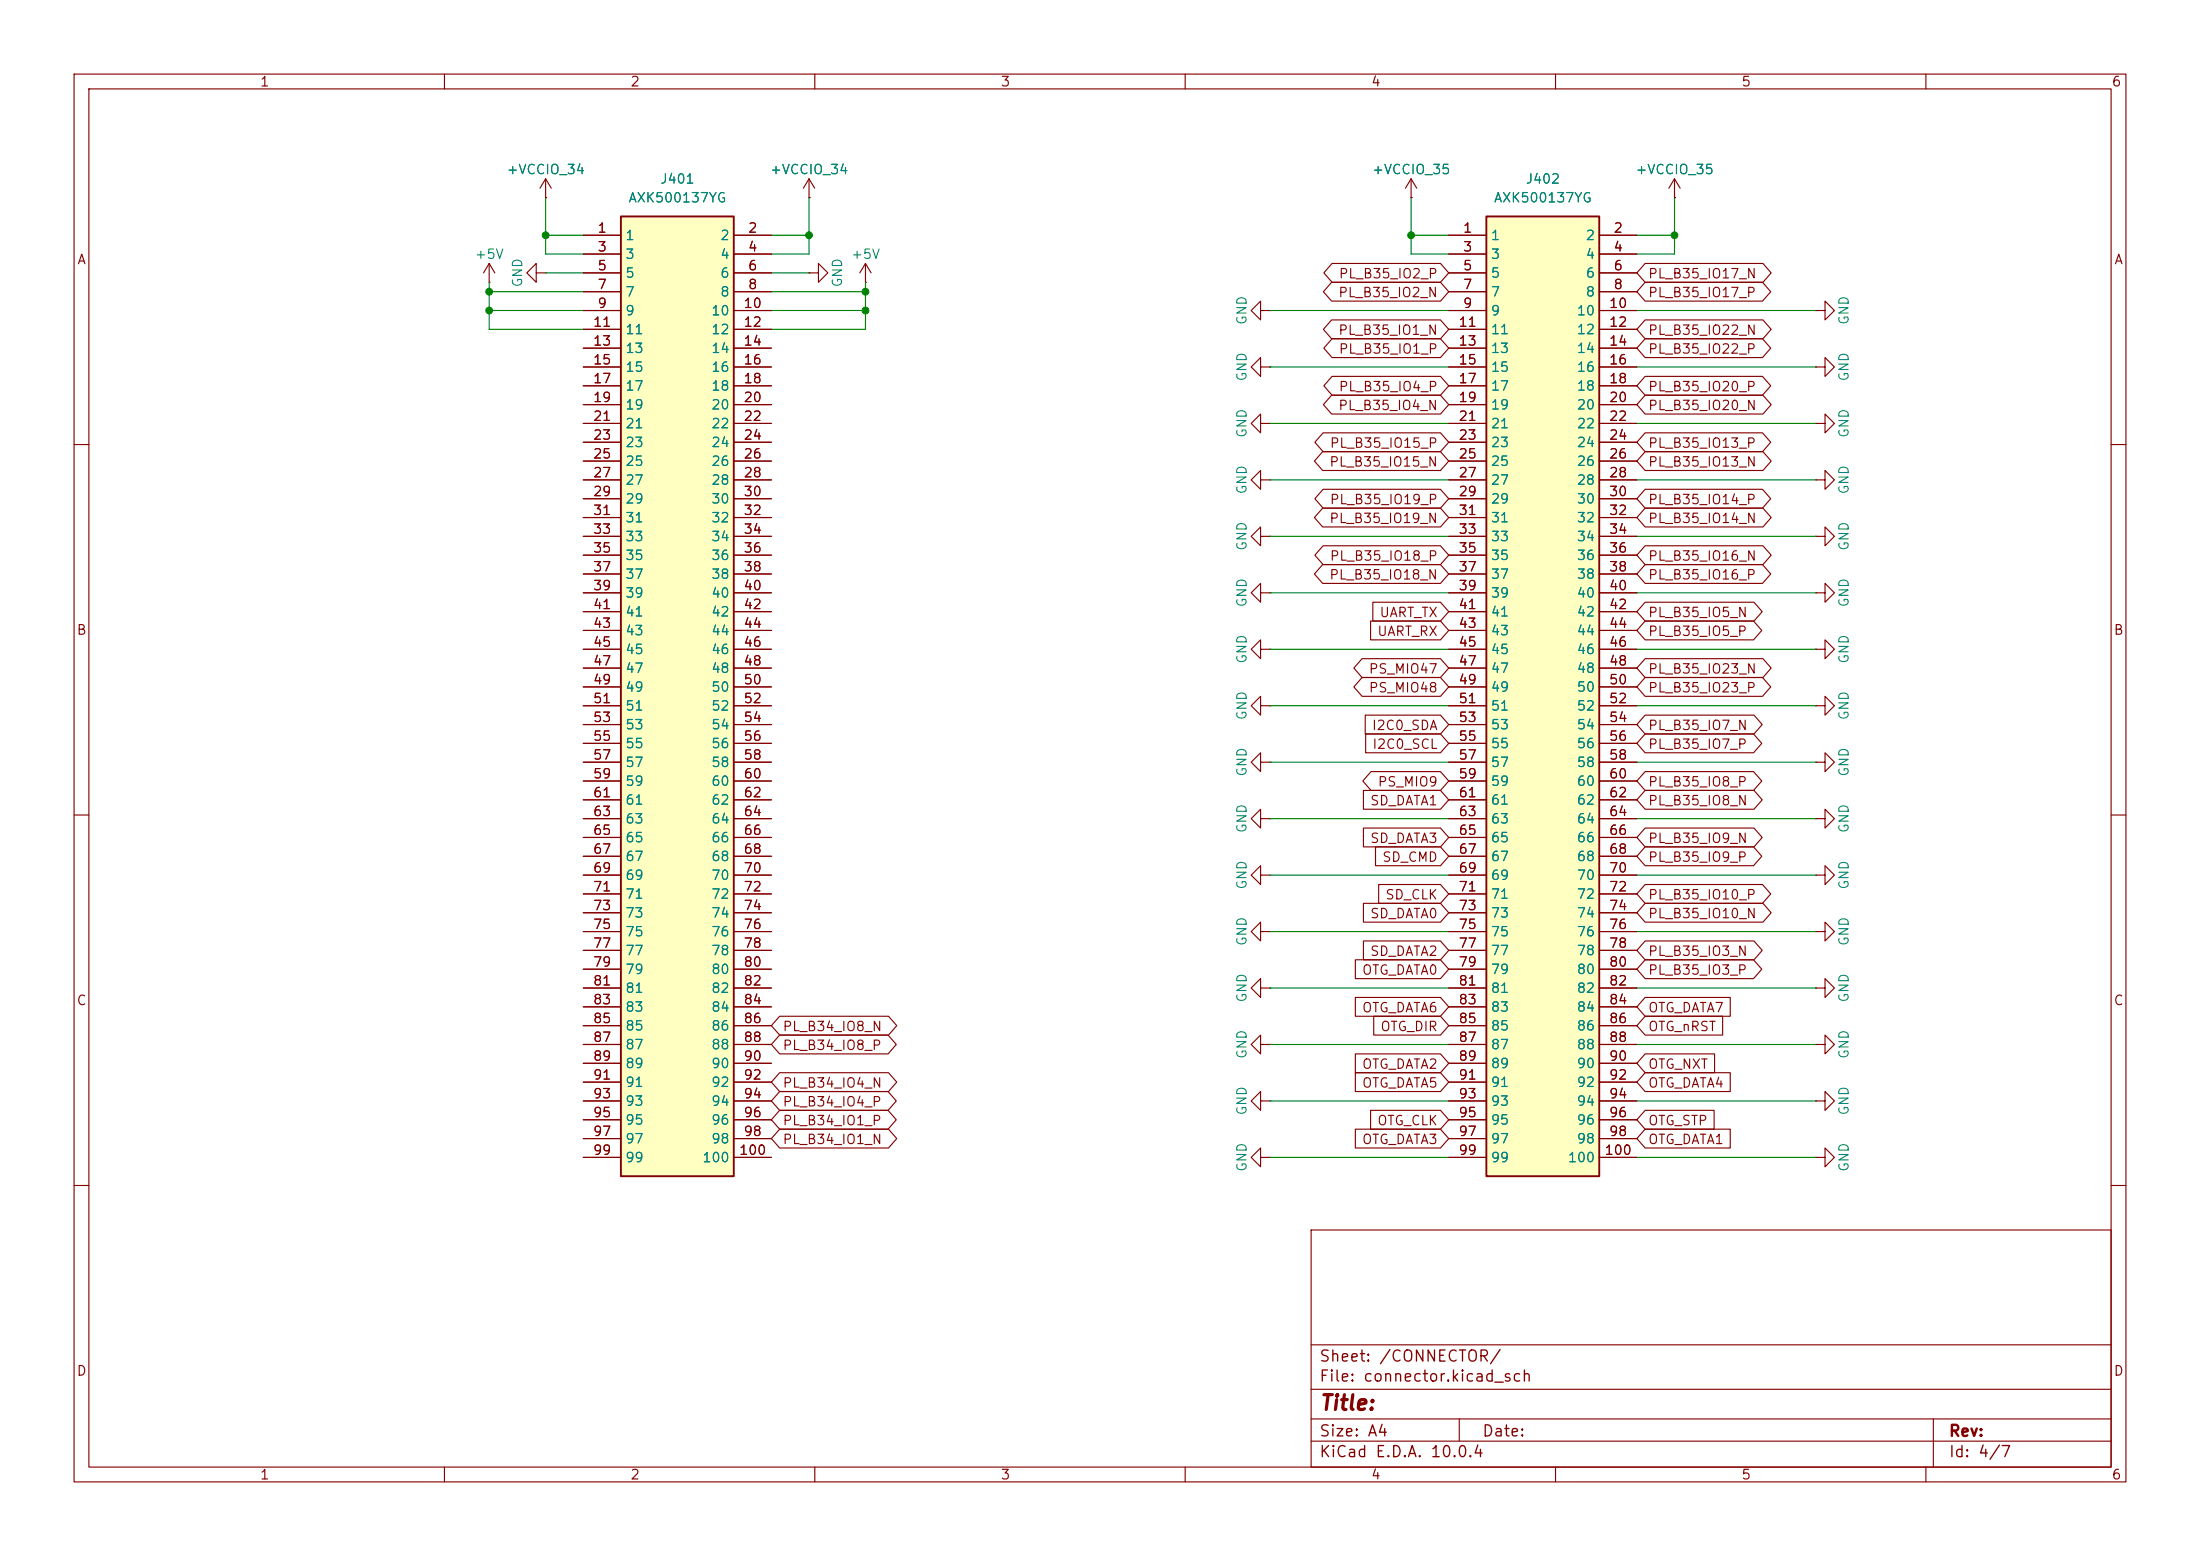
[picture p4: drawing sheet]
<svg xmlns="http://www.w3.org/2000/svg" width="297mm" height="210mm" viewBox="0 0 297 210" stroke-linecap="round" stroke-linejoin="round" font-family="sans-serif">
<g fill="none" stroke="#840000" stroke-width=".15">
<path d="M10 10h277v190h-277zM12 12h273v186h-273zM60 10v2M110 10v2M160 10v2M210 10v2M260 10v2M73.7 26.7h.1M73.7 24.1l.7 1.3M73.7 24.1l-.8 1.3M73.7 24.1v2.6M170.2 57.2v-1.3l-1.3 1.3 1.3 1.2v-1.2h1.2"/>
<path d="M170.2 49.5v-1.2l-1.3 1.2 1.3 1.3v-1.3h1.2M171.4 57.2h.1M171.4 49.5h.1M10 60h2M170.2 72.4v-1.3l-1.3 1.3 1.3 1.3v-1.3h1.2M170.2 64.8v-1.3l-1.3 1.3 1.3 1.2v-1.2h1.2M171.4 72.4h.1M171.4 64.8h.1M285 60h2M170.2 80v-1.3l-1.3 1.3 1.3 1.3v-1.3h1.2M171.4 80h.1M10 110h2"/>
<path d="M170.2 102.9v-1.3l-1.3 1.3 1.3 1.2v-1.2h1.2M171.4 102.9h.1M285 110h2M170.2 156.2v-1.3l-1.3 1.3 1.3 1.3v-1.3h1.2M171.4 156.2h.1M10 160h2M177 166h108v32h-108zM285 160h2M60 198v2M110 198v2M160 198v2M177 194.5h108"/>
<path d="M177 191.5h108M177 187.5h108M177 181.5h108M197 191.5v3M210 198v2M260 198v2M261 191.5v6.5"/>
</g>
<path d="M200.7 29.2h15.2v129.6h-15.2z" fill="#ffffc2"/>
<path d="M200.7 29.2h15.2v129.6h-15.2z" fill="none" stroke="#840000" stroke-width=".25"/>
<g fill="none" stroke="#840000" stroke-width=".15">
<path d="M116.8 38.1h.1M116.8 35.6l.8 1.2M116.8 35.6l-.7 1.2M116.8 35.6v2.5M195.6 31.8h5.1M195.6 34.3h5.1M195.6 36.8h5.1M195.6 39.4h5.1M215.9 31.8h5.1M215.9 34.3h5.1M215.9 36.8h5.1M215.9 39.4h5.1"/>
<path d="M170.2 41.9v-1.3l-1.3 1.3 1.3 1.3v-1.3h1.2M171.4 41.9h.1M195.6 41.9h5.1M195.6 44.5h5.1M195.6 47h5.1M195.6 49.5h5.1M195.6 52.1h5.1M195.6 54.6h5.1M195.6 57.2h5.1M195.6 59.7h5.1M215.9 41.9h5.1M215.9 44.5h5.1"/>
<path d="M215.9 47h5.1M215.9 49.5h5.1M215.9 52.1h5.1M215.9 54.6h5.1M215.9 57.2h5.1M215.9 59.7h5.1M195.6 62.2h5.1M195.6 64.8h5.1M195.6 67.3h5.1M195.6 69.9h5.1M195.6 72.4h5.1M195.6 74.9h5.1"/>
<path d="M195.6 77.5h5.1M215.9 62.2h5.1M215.9 64.8h5.1M215.9 67.3h5.1M215.9 69.9h5.1M215.9 72.4h5.1M215.9 74.9h5.1M215.9 77.5h5.1M195.6 80h5.1M195.6 82.6h5.1M195.6 85.1h5.1M195.6 87.6h5.1"/>
<path d="M195.6 90.2h5.1M195.6 92.7h5.1M195.6 95.3h5.1M195.6 97.8h5.1M215.9 80h5.1M215.9 82.6h5.1M215.9 85.1h5.1M215.9 87.6h5.1M215.9 90.2h5.1M215.9 92.7h5.1M215.9 95.3h5.1M215.9 97.8h5.1"/>
<path d="M245.1 87.6h1.3v1.3l1.2-1.3-1.2-1.2v1.2M245.1 87.6h.1M245.1 95.3h1.3v1.2l1.2-1.2-1.2-1.3v1.3M245.1 95.3h.1M195.6 100.3h5.1M195.6 102.9h5.1M195.6 105.4h5.1M195.6 108h5.1M195.6 110.5h5.1M195.6 113h5.1M195.6 115.6h5.1M195.6 118.1h5.1"/>
<path d="M215.9 100.3h5.1M215.9 102.9h5.1M215.9 105.4h5.1M215.9 108h5.1M215.9 110.5h5.1M215.9 113h5.1M215.9 115.6h5.1M215.9 118.1h5.1M195.6 120.7h5.1M195.6 123.2h5.1M195.6 125.7h5.1M195.6 128.3h5.1"/>
<path d="M195.6 130.8h5.1M195.6 133.4h5.1M195.6 135.9h5.1M195.6 138.4h5.1M215.9 120.7h5.1M215.9 123.2h5.1M215.9 125.7h5.1M215.9 128.3h5.1M215.9 130.8h5.1M215.9 133.4h5.1M215.9 135.9h5.1M215.9 138.4h5.1"/>
<path d="M195.6 141h5.1M195.6 143.5h5.1M195.6 146.1h5.1M195.6 148.6h5.1M195.6 151.1h5.1M195.6 153.7h5.1M195.6 156.2h5.1M215.9 141h5.1M215.9 143.5h5.1M215.9 146.1h5.1M215.9 148.6h5.1M215.9 151.1h5.1"/>
<path d="M215.9 153.7h5.1M215.9 156.2h5.1"/>
</g>
<path d="M83.8 29.2h15.3v129.6h-15.3z" fill="#ffffc2"/>
<path d="M83.8 29.2h15.3v129.6h-15.3z" fill="none" stroke="#840000" stroke-width=".25"/>
<g fill="none" stroke="#840000" stroke-width=".15">
<path d="M66 38.1h.1M66 35.6l-.7 1.2M66 35.6l.8 1.2M66 35.6v2.5M72.4 36.8v-1.2l-1.3 1.2 1.3 1.3v-1.3h1.3M73.7 36.8h.1M73.7 26.7h.1M78.7 31.8h5.1M78.7 34.3h5.1M78.7 36.8h5.1M78.7 39.4h5.1M99.1 31.8h5"/>
<path d="M99.1 34.3h5M99.1 36.8h5M99.1 39.4h5M109.2 26.7h.1M109.2 36.8h1.3v1.3l1.3-1.3-1.3-1.2v1.2M109.2 36.8h.1M109.2 24.1l-.7 1.3M109.2 24.1l.8 1.3M109.2 24.1v2.6M179.8 38.1h14.7l1.1 1.3-1.1 1.2h-14.7l-1.1-1.2zM179.8 35.6h14.7l1.1 1.2-1.1 1.3h-14.7l-1.1-1.3zM190.5 26.7h.1"/>
<path d="M190.5 24.1l.8 1.3M190.5 24.1l-.8 1.3M190.5 24.1v2.6M195.6 31.8h5.1M195.6 34.3h5.1M195.6 36.8h5.1M195.6 39.4h5.1M215.9 31.8h5.1M215.9 34.3h5.1M215.9 36.8h5.1M215.9 39.4h5.1M222.1 38.1h15.8l1.2 1.3-1.2 1.2h-15.8l-1.1-1.2z"/>
<path d="M222.1 35.6h15.9l1.1 1.2-1.1 1.3h-15.9l-1.1-1.3zM226.1 26.7h.1M226.1 24.1l-.8 1.3M226.1 24.1l.7 1.3M226.1 24.1v2.6M78.7 41.9h5.1M78.7 44.5h5.1M78.7 47h5.1M78.7 49.5h5.1M78.7 52.1h5.1M78.7 54.6h5.1M78.7 57.2h5.1"/>
<path d="M78.7 59.7h5.1M99.1 41.9h5M99.1 44.5h5M99.1 47h5M99.1 49.5h5M99.1 52.1h5M99.1 54.6h5M99.1 57.2h5M99.1 59.7h5M178.6 58.4h15.9l1.1 1.3-1.1 1.3h-15.9l-1.1-1.3zM179.8 43.2h14.7l1.1 1.3-1.1 1.2h-14.7l-1.1-1.2zM179.8 53.3h14.7l1.1 1.3-1.1 1.3h-14.7l-1.1-1.3z"/>
<path d="M179.8 45.7h14.7l1.1 1.3-1.1 1.3h-14.7l-1.1-1.3zM179.8 50.8h14.7l1.1 1.3-1.1 1.2h-14.7l-1.1-1.2zM195.6 41.9h5.1M195.6 44.5h5.1M195.6 47h5.1M195.6 49.5h5.1M195.6 52.1h5.1M195.6 54.6h5.1M195.6 57.2h5.1M195.6 59.7h5.1M215.9 41.9h5.1M215.9 44.5h5.1"/>
<path d="M215.9 47h5.1M215.9 49.5h5.1M215.9 52.1h5.1M215.9 54.6h5.1M215.9 57.2h5.1M215.9 59.7h5.1M222.1 50.8h15.8l1.2 1.3-1.2 1.2h-15.8l-1.1-1.2zM222.1 45.7h15.8l1.2 1.3-1.2 1.3h-15.8l-1.1-1.3zM222.1 53.3h15.9l1.1 1.3-1.1 1.3h-15.9l-1.1-1.3zM222.1 58.4h15.8l1.2 1.3-1.2 1.3h-15.8l-1.1-1.3zM222.1 43.2h15.9l1.1 1.3-1.1 1.2h-15.9l-1.1-1.2zM245.1 41.9h1.3v1.3l1.2-1.3-1.2-1.3v1.3"/>
<path d="M245.1 41.9h.1M245.1 57.2h1.3v1.2l1.2-1.2-1.2-1.3v1.3M245.1 57.2h.1M245.1 49.5h1.3v1.3l1.2-1.3-1.2-1.2v1.2M245.1 49.5h.1M78.7 62.2h5.1M78.7 64.8h5.1M78.7 67.3h5.1M78.7 69.9h5.1M78.7 72.4h5.1M78.7 74.9h5.1M78.7 77.5h5.1"/>
<path d="M99.1 62.2h5M99.1 64.8h5M99.1 67.3h5M99.1 69.9h5M99.1 72.4h5M99.1 74.9h5M99.1 77.5h5M178.6 76.2h15.9l1.1 1.3-1.1 1.2h-15.9l-1.2-1.2zM178.6 61h15.9l1.1 1.2-1.1 1.3h-15.9l-1.2-1.3zM178.6 68.6h15.9l1.1 1.3-1.1 1.2h-15.9l-1.2-1.2zM178.6 73.7h15.9l1.1 1.2-1.1 1.3h-15.9l-1.1-1.3zM178.6 66h15.9l1.1 1.3-1.1 1.3h-15.9l-1.1-1.3z"/>
<path d="M195.6 62.2h5.1M195.6 64.8h5.1M195.6 67.3h5.1M195.6 69.9h5.1M195.6 72.4h5.1M195.6 74.9h5.1M195.6 77.5h5.1M215.9 62.2h5.1M215.9 64.8h5.1M215.9 67.3h5.1M215.9 69.9h5.1M215.9 72.4h5.1"/>
<path d="M215.9 74.9h5.1M215.9 77.5h5.1M222.1 66h15.8l1.2 1.3-1.2 1.3h-15.8l-1.1-1.3zM222.1 61h15.9l1.1 1.2-1.1 1.3h-15.9l-1.1-1.3zM222.1 68.6h15.9l1.1 1.3-1.1 1.2h-15.9l-1.1-1.2zM222.1 76.2h15.8l1.2 1.3-1.2 1.2h-15.8l-1.1-1.2zM222.1 73.7h15.9l1.1 1.2-1.1 1.3h-15.9l-1.1-1.3zM245.1 72.4h1.3v1.3l1.2-1.3-1.2-1.3v1.3M245.1 72.4h.1M245.1 64.8h1.3v1.2l1.2-1.2-1.2-1.3v1.3M245.1 64.8h.1M78.7 80h5.1"/>
<path d="M78.7 82.6h5.1M78.7 85.1h5.1M78.7 87.6h5.1M78.7 90.2h5.1M78.7 92.7h5.1M78.7 95.3h5.1M78.7 97.8h5.1M99.1 80h5M99.1 82.6h5M99.1 85.1h5M99.1 87.6h5M99.1 90.2h5"/>
<path d="M99.1 92.7h5M99.1 95.3h5M99.1 97.8h5M170.2 95.3v-1.3l-1.3 1.3 1.3 1.2v-1.2h1.2M170.2 87.6v-1.2l-1.3 1.2 1.3 1.3v-1.3h1.2M171.4 95.3h.1M171.4 87.6h.1M183.9 91.4h10.6l1.1 1.3-1.1 1.3h-10.6l-1.1-1.3zM183.9 88.9h10.6l1.1 1.3-1.1 1.2h-10.6l-1.1-1.2zM184.3 96.5h10.2l1.1 1.3-1.1 1.3h-10.2zM184.4 99.1h10.1l1.1 1.2-1.1 1.3h-10.1zM185 83.8h9.5l1.1 1.3-1.1 1.3h-9.5z"/>
<path d="M185.3 81.3h9.2l1.1 1.3-1.1 1.2h-9.2zM195.6 80h5.1M195.6 82.6h5.1M195.6 85.1h5.1M195.6 87.6h5.1M195.6 90.2h5.1M195.6 92.7h5.1M195.6 95.3h5.1M195.6 97.8h5.1M215.9 80h5.1M215.9 82.6h5.1M215.9 85.1h5.1"/>
<path d="M215.9 87.6h5.1M215.9 90.2h5.1M215.9 92.7h5.1M215.9 95.3h5.1M215.9 97.8h5.1M222.1 96.5h14.7l1.1 1.3-1.1 1.3h-14.7l-1.1-1.3zM222.1 91.4h15.8l1.2 1.3-1.2 1.3h-15.8l-1.1-1.3zM222.1 88.9h15.9l1.1 1.3-1.1 1.2h-15.9l-1.1-1.2zM222.1 83.8h14.6l1.1 1.3-1.1 1.3h-14.6l-1.1-1.3zM222.1 99.1h14.6l1.1 1.2-1.1 1.3h-14.6l-1.1-1.3zM222.1 81.3h14.7l1.1 1.3-1.1 1.2h-14.7l-1.1-1.2zM245.1 80h1.3v1.3l1.2-1.3-1.2-1.3v1.3"/>
<path d="M245.1 80h.1M78.7 100.3h5.1M78.7 102.9h5.1M78.7 105.4h5.1M78.7 108h5.1M78.7 110.5h5.1M78.7 113h5.1M78.7 115.6h5.1M78.7 118.1h5.1M99.1 100.3h5M99.1 102.9h5M99.1 105.4h5"/>
<path d="M99.1 108h5M99.1 110.5h5M99.1 113h5M99.1 115.6h5M99.1 118.1h5M170.2 110.5v-1.3l-1.3 1.3 1.3 1.3v-1.3h1.2M170.2 118.1v-1.3l-1.3 1.3 1.3 1.3v-1.3h1.2M171.4 110.5h.1M171.4 118.1h.1M184.1 111.8h10.4l1.1 1.2-1.1 1.3h-10.4zM184.1 106.7h10.4l1.1 1.3-1.1 1.2h-10.4zM185.1 104.1h9.4l1.1 1.3-1.1 1.3h-9.4l-1.1-1.3z"/>
<path d="M185.7 114.3h8.8l1.1 1.3-1.1 1.2h-8.8zM186.1 119.4h8.4l1.1 1.3-1.1 1.2h-8.4zM195.6 100.3h5.1M195.6 102.9h5.1M195.6 105.4h5.1M195.6 108h5.1M195.6 110.5h5.1M195.6 113h5.1M195.6 115.6h5.1M195.6 118.1h5.1M215.9 100.3h5.1M215.9 102.9h5.1"/>
<path d="M215.9 105.4h5.1M215.9 108h5.1M215.9 110.5h5.1M215.9 113h5.1M215.9 115.6h5.1M215.9 118.1h5.1M222.1 114.3h14.6l1.1 1.3-1.1 1.2h-14.6l-1.1-1.2zM222.1 119.4h15.8l1.2 1.3-1.2 1.2h-15.8l-1.1-1.2zM222.1 111.8h14.7l1.1 1.2-1.1 1.3h-14.7l-1.1-1.3zM222.1 106.7h14.7l1.1 1.3-1.1 1.2h-14.7l-1.1-1.2zM222.1 104.1h14.6l1.1 1.3-1.1 1.3h-14.6l-1.1-1.3zM245.1 102.9h1.3v1.2l1.2-1.2-1.2-1.3v1.3"/>
<path d="M245.1 102.9h.1M245.1 110.5h1.3v1.3l1.2-1.3-1.2-1.3v1.3M245.1 110.5h.1M245.1 118.1h1.3v1.3l1.2-1.3-1.2-1.3v1.3M245.1 118.1h.1M78.7 120.7h5.1M78.7 123.2h5.1M78.7 125.7h5.1M78.7 128.3h5.1M78.7 130.8h5.1M78.7 133.4h5.1M78.7 135.9h5.1"/>
<path d="M78.7 138.4h5.1M99.1 120.7h5M99.1 123.2h5M99.1 125.7h5M99.1 128.3h5M99.1 130.8h5M99.1 133.4h5M99.1 135.9h5M99.1 138.4h5M105.3 137.2h14.7l1.1 1.2-1.1 1.3h-14.7l-1.2-1.3zM105.3 139.7h14.6l1.1 1.3-1.1 1.2h-14.6l-1.2-1.2zM170.2 125.7v-1.2l-1.3 1.2 1.3 1.3v-1.3h1.2"/>
<path d="M170.2 133.4v-1.3l-1.3 1.3 1.3 1.2v-1.2h1.2M171.4 125.7h.1M171.4 133.4h.1M183 129.5h11.5l1.1 1.3-1.1 1.3h-11.5zM183 134.6h11.5l1.1 1.3-1.1 1.3h-11.5zM184.1 127h10.4l1.1 1.3-1.1 1.2h-10.4zM184.1 121.9h10.4l1.1 1.3-1.1 1.3h-10.4zM185.5 137.2h9l1.1 1.2-1.1 1.3h-9zM195.6 120.7h5.1M195.6 123.2h5.1M195.6 125.7h5.1M195.6 128.3h5.1"/>
<path d="M195.6 130.8h5.1M195.6 133.4h5.1M195.6 135.9h5.1M195.6 138.4h5.1M215.9 120.7h5.1M215.9 123.2h5.1M215.9 125.7h5.1M215.9 128.3h5.1M215.9 130.8h5.1M215.9 133.4h5.1M215.9 135.9h5.1M215.9 138.4h5.1"/>
<path d="M222.1 137.2h10.5v2.5h-10.5l-1.1-1.3zM222.1 129.5h14.6l1.1 1.3-1.1 1.3h-14.6l-1.1-1.3zM222.1 121.9h15.9l1.1 1.3-1.1 1.3h-15.9l-1.1-1.3zM222.1 127h14.7l1.1 1.3-1.1 1.2h-14.7l-1.1-1.2zM222.1 134.6h11.5v2.6h-11.5l-1.1-1.3zM245.1 133.4h1.3v1.2l1.2-1.2-1.2-1.3v1.3M245.1 133.4h.1M245.1 125.7h1.3v1.3l1.2-1.3-1.2-1.2v1.2M245.1 125.7h.1M78.7 141h5.1M78.7 143.5h5.1M78.7 146.1h5.1"/>
<path d="M78.7 148.6h5.1M78.7 151.1h5.1M78.7 153.7h5.1M78.7 156.2h5.1M99.1 141h5M99.1 143.5h5M99.1 146.1h5M99.1 148.6h5M99.1 151.1h5M99.1 153.7h5M99.1 156.2h5M105.3 152.4h14.7l1.1 1.3-1.1 1.2h-14.7l-1.2-1.2z"/>
<path d="M105.3 149.9h14.6l1.1 1.2-1.1 1.3h-14.6l-1.2-1.3zM105.3 144.8h14.7l1.1 1.3-1.1 1.2h-14.7l-1.2-1.2zM105.3 147.3h14.6l1.1 1.3-1.1 1.3h-14.6l-1.2-1.3zM170.2 148.6v-1.3l-1.3 1.3 1.3 1.3v-1.3h1.2M170.2 141v-1.3l-1.3 1.3 1.3 1.2v-1.2h1.2M171.4 148.6h.1M171.4 141h.1M183 142.2h11.5l1.1 1.3-1.1 1.3h-11.5zM183 152.4h11.5l1.1 1.3-1.1 1.2h-11.5zM183 144.8h11.5l1.1 1.3-1.1 1.2h-11.5zM185 149.9h9.5l1.1 1.2-1.1 1.3h-9.5zM195.6 141h5.1"/>
<path d="M195.6 143.5h5.1M195.6 146.1h5.1M195.6 148.6h5.1M195.6 151.1h5.1M195.6 153.7h5.1M195.6 156.2h5.1M215.9 141h5.1M215.9 143.5h5.1M215.9 146.1h5.1M215.9 148.6h5.1M215.9 151.1h5.1M215.9 153.7h5.1"/>
<path d="M215.9 156.2h5.1M222.1 142.2h9.4v2.6h-9.4l-1.1-1.3zM222.1 149.9h9.3v2.5h-9.3l-1.1-1.3zM222.1 152.4h11.5v2.5h-11.5l-1.1-1.2zM222.1 144.8h11.5v2.5h-11.5l-1.1-1.2zM245.1 141h1.3v1.2l1.2-1.2-1.2-1.3v1.3M245.1 141h.1M245.1 148.6h1.3v1.3l1.2-1.3-1.2-1.3v1.3M245.1 148.6h.1M245.1 156.2h1.3v1.3l1.2-1.3-1.2-1.3v1.3M245.1 156.2h.1"/>
</g>
<g fill="none" stroke="#008400" stroke-width=".15">
<path d="M66 39.4h12.7M66 38.1v6.4h12.7M73.7 26.7v7.6h5M73.7 31.8h5M73.7 36.8h5M104.1 31.8h5.1M104.1 36.8h5.1M104.1 39.4h12.7M109.2 26.7v7.6h-5.1M116.8 38.1v6.4h-12.7M190.5 26.7v7.6h5.1M190.5 31.8h5.1"/>
<path d="M221 31.8h5.1M226.1 26.7v7.6h-5.1M66 41.9h12.7M104.1 41.9h12.7M171.4 49.5h24.2M171.4 57.2h24.2M171.4 41.9h24.2M221 49.5h24.1M221 57.2h24.1M221 41.9h24.1M171.4 64.8h24.2M171.4 72.4h24.2"/>
<path d="M221 64.8h24.1M221 72.4h24.1M171.4 80h24.2M171.4 87.6h24.2M171.4 95.3h24.2M221 80h24.1M221 87.6h24.1M221 95.3h24.1M171.4 110.5h24.2M171.4 118.1h24.2M171.4 102.9h24.2M221 110.5h24.1"/>
<path d="M221 118.1h24.1M221 102.9h24.1M171.4 125.7h24.2M171.4 133.4h24.2M221 125.7h24.1M221 133.4h24.1M171.4 156.2h24.2M171.4 141h24.2M171.4 148.6h24.2M221 156.2h24.1M221 141h24.1M221 148.6h24.1"/>
</g>
<g fill="#008400" stroke="#008400" stroke-width=".14">
<circle cx="109.2" cy="31.8" r=".46"/>
<circle cx="73.7" cy="31.8" r=".46"/>
<circle cx="66" cy="39.4" r=".46"/>
<circle cx="66" cy="41.9" r=".46"/>
<circle cx="116.8" cy="39.4" r=".46"/>
<circle cx="116.8" cy="41.9" r=".46"/>
<circle cx="226.1" cy="31.8" r=".46"/>
<circle cx="190.5" cy="31.8" r=".46"/>
</g>
<text font-size="2" fill="#840000" x="178" y="190.8">Title:</text>
<g font-size="1.5" fill="#840000">
<text x="178" y="184.2">Sheet: /CONNECTOR/</text>
<text x="178" y="186.9">File: connector.kicad_sch</text>
<text x="178" y="197.1">KiCad E.D.A. 10.0.4</text>
<text x="178" y="194.3">Size: A4</text>
<text x="200" y="194.3">Date:</text>
<text x="263" y="194.3">Rev:</text>
<text x="263" y="197.1">Id: 4/7</text>
</g>
<g font-size="1.3" fill="#840000">
<text x="35" y="12">1</text>
<text x="85" y="12">2</text>
<text x="135" y="12">3</text>
<text x="185" y="12">4</text>
<text x="235" y="12">5</text>
<text x="285" y="12">6</text>
<text x="10.3" y="36">A</text>
<text x="80.6" y="31.7">1</text>
<text x="80.6" y="34.3">3</text>
<text x="100.9" y="31.7">2</text>
<text x="100.9" y="34.3">4</text>
<text x="197.4" y="31.7">1</text>
<text x="197.4" y="34.3">3</text>
<text x="217.7" y="31.7">2</text>
<text x="217.7" y="34.3">4</text>
<text x="285.3" y="36">A</text>
<text x="80.6" y="36.8">5</text>
<text x="80.6" y="39.3">7</text>
<text x="80.6" y="41.9">9</text>
<text x="100.3" y="41.9">10</text>
<text x="100.9" y="36.8">6</text>
<text x="100.9" y="39.3">8</text>
<text x="180.6" y="40.4">PL_B35_IO2_N</text>
<text x="180.6" y="37.9">PL_B35_IO2_P</text>
<text x="197.4" y="36.8">5</text>
<text x="197.4" y="39.3">7</text>
<text x="197.4" y="41.9">9</text>
<text x="217.1" y="41.9">10</text>
<text x="217.7" y="36.8">6</text>
<text x="217.7" y="39.3">8</text>
<text x="222.4" y="40.4">PL_B35_IO17_P</text>
<text x="222.4" y="37.9">PL_B35_IO17_N</text>
<text x="80" y="44.4">11</text>
<text x="80" y="47">13</text>
<text x="100.3" y="44.4">12</text>
<text x="100.3" y="47">14</text>
<text x="180.6" y="45.5">PL_B35_IO1_N</text>
<text x="196.8" y="44.4">11</text>
<text x="196.8" y="47">13</text>
<text x="217.1" y="44.4">12</text>
<text x="217.1" y="47">14</text>
<text x="222.4" y="45.5">PL_B35_IO22_N</text>
<text x="80" y="49.5">15</text>
<text x="80" y="52">17</text>
<text x="100.3" y="49.5">16</text>
<text x="100.3" y="52">18</text>
<text x="180.6" y="48.1">PL_B35_IO1_P</text>
<text x="180.6" y="53.1">PL_B35_IO4_P</text>
<text x="196.8" y="49.5">15</text>
<text x="196.8" y="52">17</text>
<text x="217.1" y="49.5">16</text>
<text x="217.1" y="52">18</text>
<text x="222.4" y="53.1">PL_B35_IO20_P</text>
<text x="222.4" y="48.1">PL_B35_IO22_P</text>
<text x="80" y="54.6">19</text>
<text x="80" y="57.1">21</text>
<text x="80" y="59.7">23</text>
<text x="100.3" y="54.6">20</text>
<text x="100.3" y="57.1">22</text>
<text x="100.3" y="59.7">24</text>
<text x="180.6" y="55.7">PL_B35_IO4_N</text>
<text x="196.8" y="54.6">19</text>
<text x="196.8" y="57.1">21</text>
<text x="196.8" y="59.7">23</text>
<text x="217.1" y="54.6">20</text>
<text x="217.1" y="57.1">22</text>
<text x="217.1" y="59.7">24</text>
<text x="222.4" y="55.7">PL_B35_IO20_N</text>
<text x="80" y="62.2">25</text>
<text x="80" y="64.7">27</text>
<text x="100.3" y="62.2">26</text>
<text x="100.3" y="64.7">28</text>
<text x="179.4" y="63.3">PL_B35_IO15_N</text>
<text x="179.4" y="60.8">PL_B35_IO15_P</text>
<text x="196.8" y="62.2">25</text>
<text x="196.8" y="64.7">27</text>
<text x="217.1" y="62.2">26</text>
<text x="217.1" y="64.7">28</text>
<text x="222.4" y="60.8">PL_B35_IO13_P</text>
<text x="222.4" y="63.3">PL_B35_IO13_N</text>
<text x="80" y="67.3">29</text>
<text x="80" y="69.8">31</text>
<text x="100.3" y="67.3">30</text>
<text x="100.3" y="69.8">32</text>
<text x="179.4" y="70.9">PL_B35_IO19_N</text>
<text x="179.4" y="68.4">PL_B35_IO19_P</text>
<text x="196.8" y="67.3">29</text>
<text x="196.8" y="69.8">31</text>
<text x="217.1" y="67.3">30</text>
<text x="217.1" y="69.8">32</text>
<text x="222.4" y="68.4">PL_B35_IO14_P</text>
<text x="222.4" y="70.9">PL_B35_IO14_N</text>
<text x="80" y="72.4">33</text>
<text x="80" y="74.9">35</text>
<text x="80" y="77.4">37</text>
<text x="100.3" y="72.4">34</text>
<text x="100.3" y="74.9">36</text>
<text x="100.3" y="77.4">38</text>
<text x="179.4" y="76">PL_B35_IO18_P</text>
<text x="196.8" y="72.4">33</text>
<text x="196.8" y="74.9">35</text>
<text x="196.8" y="77.4">37</text>
<text x="217.1" y="72.4">34</text>
<text x="217.1" y="74.9">36</text>
<text x="217.1" y="77.4">38</text>
<text x="222.4" y="76">PL_B35_IO16_N</text>
<text x="80" y="80">39</text>
<text x="80" y="82.5">41</text>
<text x="100.3" y="80">40</text>
<text x="100.3" y="82.5">42</text>
<text x="179.4" y="78.5">PL_B35_IO18_N</text>
<text x="186.1" y="83.6">UART_TX</text>
<text x="196.8" y="80">39</text>
<text x="196.8" y="82.5">41</text>
<text x="217.1" y="80">40</text>
<text x="217.1" y="82.5">42</text>
<text x="222.4" y="83.6">PL_B35_IO5_N</text>
<text x="222.4" y="78.5">PL_B35_IO16_P</text>
<text x="10.3" y="86">B</text>
<text x="80" y="85.1">43</text>
<text x="80" y="87.6">45</text>
<text x="100.3" y="85.1">44</text>
<text x="100.3" y="87.6">46</text>
<text x="185.8" y="86.2">UART_RX</text>
<text x="196.8" y="85.1">43</text>
<text x="196.8" y="87.6">45</text>
<text x="217.1" y="85.1">44</text>
<text x="217.1" y="87.6">46</text>
<text x="222.4" y="86.2">PL_B35_IO5_P</text>
<text x="285.3" y="86">B</text>
<text x="80" y="90.1">47</text>
<text x="80" y="92.7">49</text>
<text x="80" y="95.2">51</text>
<text x="100.3" y="90.1">48</text>
<text x="100.3" y="92.7">50</text>
<text x="100.3" y="95.2">52</text>
<text x="184.7" y="93.8">PS_MIO48</text>
<text x="184.7" y="91.2">PS_MIO47</text>
<text x="196.8" y="90.1">47</text>
<text x="196.8" y="92.7">49</text>
<text x="196.8" y="95.2">51</text>
<text x="217.1" y="90.1">48</text>
<text x="217.1" y="92.7">50</text>
<text x="217.1" y="95.2">52</text>
<text x="222.4" y="93.8">PL_B35_IO23_P</text>
<text x="222.4" y="91.2">PL_B35_IO23_N</text>
<text x="80" y="97.8">53</text>
<text x="80" y="100.3">55</text>
<text x="100.3" y="97.8">54</text>
<text x="100.3" y="100.3">56</text>
<text x="185.1" y="98.9">I2C0_SDA</text>
<text x="185.2" y="101.4">I2C0_SCL</text>
<text x="196.8" y="97.8">53</text>
<text x="196.8" y="100.3">55</text>
<text x="217.1" y="97.8">54</text>
<text x="217.1" y="100.3">56</text>
<text x="222.4" y="98.9">PL_B35_IO7_N</text>
<text x="222.4" y="101.4">PL_B35_IO7_P</text>
<text x="80" y="102.8">57</text>
<text x="80" y="105.4">59</text>
<text x="80" y="107.9">61</text>
<text x="100.3" y="102.8">58</text>
<text x="100.3" y="105.4">60</text>
<text x="100.3" y="107.9">62</text>
<text x="185.9" y="106.5">PS_MIO9</text>
<text x="196.8" y="102.8">57</text>
<text x="196.8" y="105.4">59</text>
<text x="196.8" y="107.9">61</text>
<text x="217.1" y="102.8">58</text>
<text x="217.1" y="105.4">60</text>
<text x="217.1" y="107.9">62</text>
<text x="222.4" y="106.5">PL_B35_IO8_P</text>
<text x="80" y="110.5">63</text>
<text x="80" y="113">65</text>
<text x="100.3" y="110.5">64</text>
<text x="100.3" y="113">66</text>
<text x="184.9" y="109">SD_DATA1</text>
<text x="196.8" y="110.5">63</text>
<text x="196.8" y="113">65</text>
<text x="217.1" y="110.5">64</text>
<text x="217.1" y="113">66</text>
<text x="222.4" y="109">PL_B35_IO8_N</text>
<text x="80" y="115.5">67</text>
<text x="80" y="118.1">69</text>
<text x="100.3" y="115.5">68</text>
<text x="100.3" y="118.1">70</text>
<text x="184.9" y="114.1">SD_DATA3</text>
<text x="186.5" y="116.6">SD_CMD</text>
<text x="196.8" y="115.5">67</text>
<text x="196.8" y="118.1">69</text>
<text x="217.1" y="115.5">68</text>
<text x="217.1" y="118.1">70</text>
<text x="222.4" y="116.6">PL_B35_IO9_P</text>
<text x="222.4" y="114.1">PL_B35_IO9_N</text>
<text x="80" y="120.6">71</text>
<text x="80" y="123.2">73</text>
<text x="80" y="125.7">75</text>
<text x="100.3" y="120.6">72</text>
<text x="100.3" y="123.2">74</text>
<text x="100.3" y="125.7">76</text>
<text x="184.9" y="124.3">SD_DATA0</text>
<text x="186.9" y="121.7">SD_CLK</text>
<text x="196.8" y="120.6">71</text>
<text x="196.8" y="123.2">73</text>
<text x="196.8" y="125.7">75</text>
<text x="217.1" y="120.6">72</text>
<text x="217.1" y="123.2">74</text>
<text x="217.1" y="125.7">76</text>
<text x="222.4" y="121.7">PL_B35_IO10_P</text>
<text x="222.4" y="124.3">PL_B35_IO10_N</text>
<text x="80" y="128.2">77</text>
<text x="80" y="130.8">79</text>
<text x="100.3" y="128.2">78</text>
<text x="100.3" y="130.8">80</text>
<text x="183.8" y="131.9">OTG_DATA0</text>
<text x="184.9" y="129.3">SD_DATA2</text>
<text x="196.8" y="128.2">77</text>
<text x="196.8" y="130.8">79</text>
<text x="217.1" y="128.2">78</text>
<text x="217.1" y="130.8">80</text>
<text x="222.4" y="131.9">PL_B35_IO3_P</text>
<text x="222.4" y="129.3">PL_B35_IO3_N</text>
<text x="10.3" y="136">C</text>
<text x="80" y="133.3">81</text>
<text x="80" y="135.9">83</text>
<text x="100.3" y="133.3">82</text>
<text x="100.3" y="135.9">84</text>
<text x="183.8" y="137">OTG_DATA6</text>
<text x="196.8" y="133.3">81</text>
<text x="196.8" y="135.9">83</text>
<text x="217.1" y="133.3">82</text>
<text x="217.1" y="135.9">84</text>
<text x="222.4" y="137">OTG_DATA7</text>
<text x="285.3" y="136">C</text>
<text x="80" y="138.4">85</text>
<text x="80" y="140.9">87</text>
<text x="80" y="143.5">89</text>
<text x="100.3" y="138.4">86</text>
<text x="100.3" y="140.9">88</text>
<text x="100.3" y="143.5">90</text>
<text x="105.6" y="139.5">PL_B34_IO8_N</text>
<text x="105.6" y="142">PL_B34_IO8_P</text>
<text x="186.3" y="139.5">OTG_DIR</text>
<text x="196.8" y="138.4">85</text>
<text x="196.8" y="140.9">87</text>
<text x="196.8" y="143.5">89</text>
<text x="217.1" y="138.4">86</text>
<text x="217.1" y="140.9">88</text>
<text x="217.1" y="143.5">90</text>
<text x="222.4" y="139.5">OTG_nRST</text>
<text x="80" y="146">91</text>
<text x="80" y="148.6">93</text>
<text x="100.3" y="146">92</text>
<text x="100.3" y="148.6">94</text>
<text x="105.6" y="147.1">PL_B34_IO4_N</text>
<text x="105.6" y="149.7">PL_B34_IO4_P</text>
<text x="183.8" y="144.6">OTG_DATA2</text>
<text x="183.8" y="147.1">OTG_DATA5</text>
<text x="196.8" y="146">91</text>
<text x="196.8" y="148.6">93</text>
<text x="217.1" y="146">92</text>
<text x="217.1" y="148.6">94</text>
<text x="222.4" y="144.6">OTG_NXT</text>
<text x="222.4" y="147.1">OTG_DATA4</text>
<text x="80" y="151.1">95</text>
<text x="80" y="153.6">97</text>
<text x="100.3" y="151.1">96</text>
<text x="100.3" y="153.6">98</text>
<text x="105.6" y="154.7">PL_B34_IO1_N</text>
<text x="105.6" y="152.2">PL_B34_IO1_P</text>
<text x="183.8" y="154.7">OTG_DATA3</text>
<text x="185.8" y="152.2">OTG_CLK</text>
<text x="196.8" y="151.1">95</text>
<text x="196.8" y="153.6">97</text>
<text x="217.1" y="151.1">96</text>
<text x="217.1" y="153.6">98</text>
<text x="222.4" y="152.2">OTG_STP</text>
<text x="222.4" y="154.7">OTG_DATA1</text>
<text x="80" y="156.2">99</text>
<text x="99.7" y="156.2">100</text>
<text x="196.8" y="156.2">99</text>
<text x="216.5" y="156.2">100</text>
<text x="10.3" y="186">D</text>
<text x="285.3" y="186">D</text>
<text x="35" y="200">1</text>
<text x="85" y="200">2</text>
<text x="135" y="200">3</text>
<text x="185" y="200">4</text>
<text x="235" y="200">5</text>
<text x="285" y="200">6</text>
</g>
<g font-size="1.3" fill="#008484">
<text x="68.3" y="23.8">+VCCIO_34</text>
<text x="103.9" y="23.8">+VCCIO_34</text>
<text x="185.1" y="23.8">+VCCIO_35</text>
<text x="220.7" y="23.8">+VCCIO_35</text>
<text x="84.7" y="27.6">AXK500137YG</text>
<text x="89" y="25.1">J401</text>
<text x="201.6" y="27.6">AXK500137YG</text>
<text x="205.9" y="25.1">J402</text>
<text x="64" y="35.3">+5V</text>
<text x="84.3" y="32.7">1</text>
<text x="84.3" y="35.3">3</text>
<text x="97.1" y="32.7">2</text>
<text x="97.1" y="35.3">4</text>
<text x="114.8" y="35.3">+5V</text>
<text x="201.2" y="32.7">1</text>
<text x="201.2" y="35.3">3</text>
<text x="214" y="32.7">2</text>
<text x="214" y="35.3">4</text>
<text x="70.8" y="38.9" transform="rotate(-90 70.8 38.9)">GND</text>
<text x="84.3" y="37.8">5</text>
<text x="84.3" y="40.3">7</text>
<text x="97.1" y="37.8">6</text>
<text x="97.1" y="40.3">8</text>
<text x="114" y="38.9" transform="rotate(-90 114 38.9)">GND</text>
<text x="201.2" y="37.8">5</text>
<text x="201.2" y="40.3">7</text>
<text x="214" y="37.8">6</text>
<text x="214" y="40.3">8</text>
<text x="84.3" y="42.9">9</text>
<text x="84.3" y="45.4">11</text>
<text x="84.3" y="48">13</text>
<text x="95.9" y="42.9">10</text>
<text x="95.9" y="45.4">12</text>
<text x="95.9" y="48">14</text>
<text x="168.6" y="43.9" transform="rotate(-90 168.6 43.9)">GND</text>
<text x="201.2" y="42.9">9</text>
<text x="201.2" y="45.4">11</text>
<text x="201.2" y="48">13</text>
<text x="212.8" y="42.9">10</text>
<text x="212.8" y="45.4">12</text>
<text x="212.8" y="48">14</text>
<text x="249.9" y="43.9" transform="rotate(-90 249.9 43.9)">GND</text>
<text x="84.3" y="50.5">15</text>
<text x="84.3" y="53">17</text>
<text x="95.9" y="50.5">16</text>
<text x="95.9" y="53">18</text>
<text x="168.6" y="51.6" transform="rotate(-90 168.6 51.6)">GND</text>
<text x="201.2" y="50.5">15</text>
<text x="201.2" y="53">17</text>
<text x="212.8" y="50.5">16</text>
<text x="212.8" y="53">18</text>
<text x="249.9" y="51.6" transform="rotate(-90 249.9 51.6)">GND</text>
<text x="84.3" y="55.6">19</text>
<text x="84.3" y="58.1">21</text>
<text x="95.9" y="55.6">20</text>
<text x="95.9" y="58.1">22</text>
<text x="168.6" y="59.2" transform="rotate(-90 168.6 59.2)">GND</text>
<text x="201.2" y="55.6">19</text>
<text x="201.2" y="58.1">21</text>
<text x="212.8" y="55.6">20</text>
<text x="212.8" y="58.1">22</text>
<text x="249.9" y="59.2" transform="rotate(-90 249.9 59.2)">GND</text>
<text x="84.3" y="60.7">23</text>
<text x="84.3" y="63.2">25</text>
<text x="84.3" y="65.7">27</text>
<text x="95.9" y="60.7">24</text>
<text x="95.9" y="63.2">26</text>
<text x="95.9" y="65.7">28</text>
<text x="201.2" y="60.7">23</text>
<text x="201.2" y="63.2">25</text>
<text x="201.2" y="65.7">27</text>
<text x="212.8" y="60.7">24</text>
<text x="212.8" y="63.2">26</text>
<text x="212.8" y="65.7">28</text>
<text x="84.3" y="68.3">29</text>
<text x="84.3" y="70.8">31</text>
<text x="95.9" y="68.3">30</text>
<text x="95.9" y="70.8">32</text>
<text x="168.6" y="66.8" transform="rotate(-90 168.6 66.8)">GND</text>
<text x="201.2" y="68.3">29</text>
<text x="201.2" y="70.8">31</text>
<text x="212.8" y="68.3">30</text>
<text x="212.8" y="70.8">32</text>
<text x="249.9" y="66.8" transform="rotate(-90 249.9 66.8)">GND</text>
<text x="84.3" y="73.4">33</text>
<text x="84.3" y="75.9">35</text>
<text x="95.9" y="73.4">34</text>
<text x="95.9" y="75.9">36</text>
<text x="168.6" y="74.4" transform="rotate(-90 168.6 74.4)">GND</text>
<text x="201.2" y="73.4">33</text>
<text x="201.2" y="75.9">35</text>
<text x="212.8" y="73.4">34</text>
<text x="212.8" y="75.9">36</text>
<text x="249.9" y="74.4" transform="rotate(-90 249.9 74.4)">GND</text>
<text x="84.3" y="78.4">37</text>
<text x="84.3" y="81">39</text>
<text x="84.3" y="83.5">41</text>
<text x="95.9" y="78.4">38</text>
<text x="95.9" y="81">40</text>
<text x="95.9" y="83.5">42</text>
<text x="168.6" y="82" transform="rotate(-90 168.6 82)">GND</text>
<text x="201.2" y="78.4">37</text>
<text x="201.2" y="81">39</text>
<text x="201.2" y="83.5">41</text>
<text x="212.8" y="78.4">38</text>
<text x="212.8" y="81">40</text>
<text x="212.8" y="83.5">42</text>
<text x="249.9" y="82" transform="rotate(-90 249.9 82)">GND</text>
<text x="84.3" y="86.1">43</text>
<text x="84.3" y="88.6">45</text>
<text x="95.9" y="86.1">44</text>
<text x="95.9" y="88.6">46</text>
<text x="168.6" y="89.7" transform="rotate(-90 168.6 89.7)">GND</text>
<text x="201.2" y="86.1">43</text>
<text x="201.2" y="88.6">45</text>
<text x="212.8" y="86.1">44</text>
<text x="212.8" y="88.6">46</text>
<text x="249.9" y="89.7" transform="rotate(-90 249.9 89.7)">GND</text>
<text x="84.3" y="91.1">47</text>
<text x="84.3" y="93.7">49</text>
<text x="95.9" y="91.1">48</text>
<text x="95.9" y="93.7">50</text>
<text x="201.2" y="91.1">47</text>
<text x="201.2" y="93.7">49</text>
<text x="212.8" y="91.1">48</text>
<text x="212.8" y="93.7">50</text>
<text x="84.3" y="96.2">51</text>
<text x="84.3" y="98.8">53</text>
<text x="84.3" y="101.3">55</text>
<text x="95.9" y="96.2">52</text>
<text x="95.9" y="98.8">54</text>
<text x="95.9" y="101.3">56</text>
<text x="168.6" y="97.3" transform="rotate(-90 168.6 97.3)">GND</text>
<text x="201.2" y="96.2">51</text>
<text x="201.2" y="98.8">53</text>
<text x="201.2" y="101.3">55</text>
<text x="212.8" y="96.2">52</text>
<text x="212.8" y="98.8">54</text>
<text x="212.8" y="101.3">56</text>
<text x="249.9" y="97.3" transform="rotate(-90 249.9 97.3)">GND</text>
<text x="84.3" y="103.8">57</text>
<text x="84.3" y="106.4">59</text>
<text x="95.9" y="103.8">58</text>
<text x="95.9" y="106.4">60</text>
<text x="168.6" y="104.9" transform="rotate(-90 168.6 104.9)">GND</text>
<text x="201.2" y="103.8">57</text>
<text x="201.2" y="106.4">59</text>
<text x="212.8" y="103.8">58</text>
<text x="212.8" y="106.4">60</text>
<text x="249.9" y="104.9" transform="rotate(-90 249.9 104.9)">GND</text>
<text x="84.3" y="108.9">61</text>
<text x="84.3" y="111.5">63</text>
<text x="95.9" y="108.9">62</text>
<text x="95.9" y="111.5">64</text>
<text x="168.6" y="112.5" transform="rotate(-90 168.6 112.5)">GND</text>
<text x="201.2" y="108.9">61</text>
<text x="201.2" y="111.5">63</text>
<text x="212.8" y="108.9">62</text>
<text x="212.8" y="111.5">64</text>
<text x="249.9" y="112.5" transform="rotate(-90 249.9 112.5)">GND</text>
<text x="84.3" y="114">65</text>
<text x="84.3" y="116.5">67</text>
<text x="84.3" y="119.1">69</text>
<text x="95.9" y="114">66</text>
<text x="95.9" y="116.5">68</text>
<text x="95.9" y="119.1">70</text>
<text x="201.2" y="114">65</text>
<text x="201.2" y="116.5">67</text>
<text x="201.2" y="119.1">69</text>
<text x="212.8" y="114">66</text>
<text x="212.8" y="116.5">68</text>
<text x="212.8" y="119.1">70</text>
<text x="84.3" y="121.6">71</text>
<text x="84.3" y="124.2">73</text>
<text x="95.9" y="121.6">72</text>
<text x="95.9" y="124.2">74</text>
<text x="168.6" y="120.1" transform="rotate(-90 168.6 120.1)">GND</text>
<text x="201.2" y="121.6">71</text>
<text x="201.2" y="124.2">73</text>
<text x="212.8" y="121.6">72</text>
<text x="212.8" y="124.2">74</text>
<text x="249.9" y="120.1" transform="rotate(-90 249.9 120.1)">GND</text>
<text x="84.3" y="126.7">75</text>
<text x="84.3" y="129.2">77</text>
<text x="84.3" y="131.8">79</text>
<text x="95.9" y="126.7">76</text>
<text x="95.9" y="129.2">78</text>
<text x="95.9" y="131.8">80</text>
<text x="168.6" y="127.8" transform="rotate(-90 168.6 127.8)">GND</text>
<text x="201.2" y="126.7">75</text>
<text x="201.2" y="129.2">77</text>
<text x="201.2" y="131.8">79</text>
<text x="212.8" y="126.7">76</text>
<text x="212.8" y="129.2">78</text>
<text x="212.8" y="131.8">80</text>
<text x="249.9" y="127.8" transform="rotate(-90 249.9 127.8)">GND</text>
<text x="84.3" y="134.3">81</text>
<text x="84.3" y="136.9">83</text>
<text x="95.9" y="134.3">82</text>
<text x="95.9" y="136.9">84</text>
<text x="168.6" y="135.4" transform="rotate(-90 168.6 135.4)">GND</text>
<text x="201.2" y="134.3">81</text>
<text x="201.2" y="136.9">83</text>
<text x="212.8" y="134.3">82</text>
<text x="212.8" y="136.9">84</text>
<text x="249.9" y="135.4" transform="rotate(-90 249.9 135.4)">GND</text>
<text x="84.3" y="139.4">85</text>
<text x="84.3" y="141.9">87</text>
<text x="95.9" y="139.4">86</text>
<text x="95.9" y="141.9">88</text>
<text x="168.6" y="143" transform="rotate(-90 168.6 143)">GND</text>
<text x="201.2" y="139.4">85</text>
<text x="201.2" y="141.9">87</text>
<text x="212.8" y="139.4">86</text>
<text x="212.8" y="141.9">88</text>
<text x="249.9" y="143" transform="rotate(-90 249.9 143)">GND</text>
<text x="84.3" y="144.5">89</text>
<text x="84.3" y="147">91</text>
<text x="84.3" y="149.6">93</text>
<text x="95.9" y="144.5">90</text>
<text x="95.9" y="147">92</text>
<text x="95.9" y="149.6">94</text>
<text x="201.2" y="144.5">89</text>
<text x="201.2" y="147">91</text>
<text x="201.2" y="149.6">93</text>
<text x="212.8" y="144.5">90</text>
<text x="212.8" y="147">92</text>
<text x="212.8" y="149.6">94</text>
<text x="84.3" y="152.1">95</text>
<text x="84.3" y="154.6">97</text>
<text x="95.9" y="152.1">96</text>
<text x="95.9" y="154.6">98</text>
<text x="168.6" y="150.6" transform="rotate(-90 168.6 150.6)">GND</text>
<text x="201.2" y="152.1">95</text>
<text x="201.2" y="154.6">97</text>
<text x="212.8" y="152.1">96</text>
<text x="212.8" y="154.6">98</text>
<text x="249.9" y="150.6" transform="rotate(-90 249.9 150.6)">GND</text>
<text x="84.3" y="157.2">99</text>
<text x="94.7" y="157.2">100</text>
<text x="168.6" y="158.2" transform="rotate(-90 168.6 158.2)">GND</text>
<text x="201.2" y="157.2">99</text>
<text x="211.6" y="157.2">100</text>
<text x="249.9" y="158.2" transform="rotate(-90 249.9 158.2)">GND</text>
</g>
</svg>
